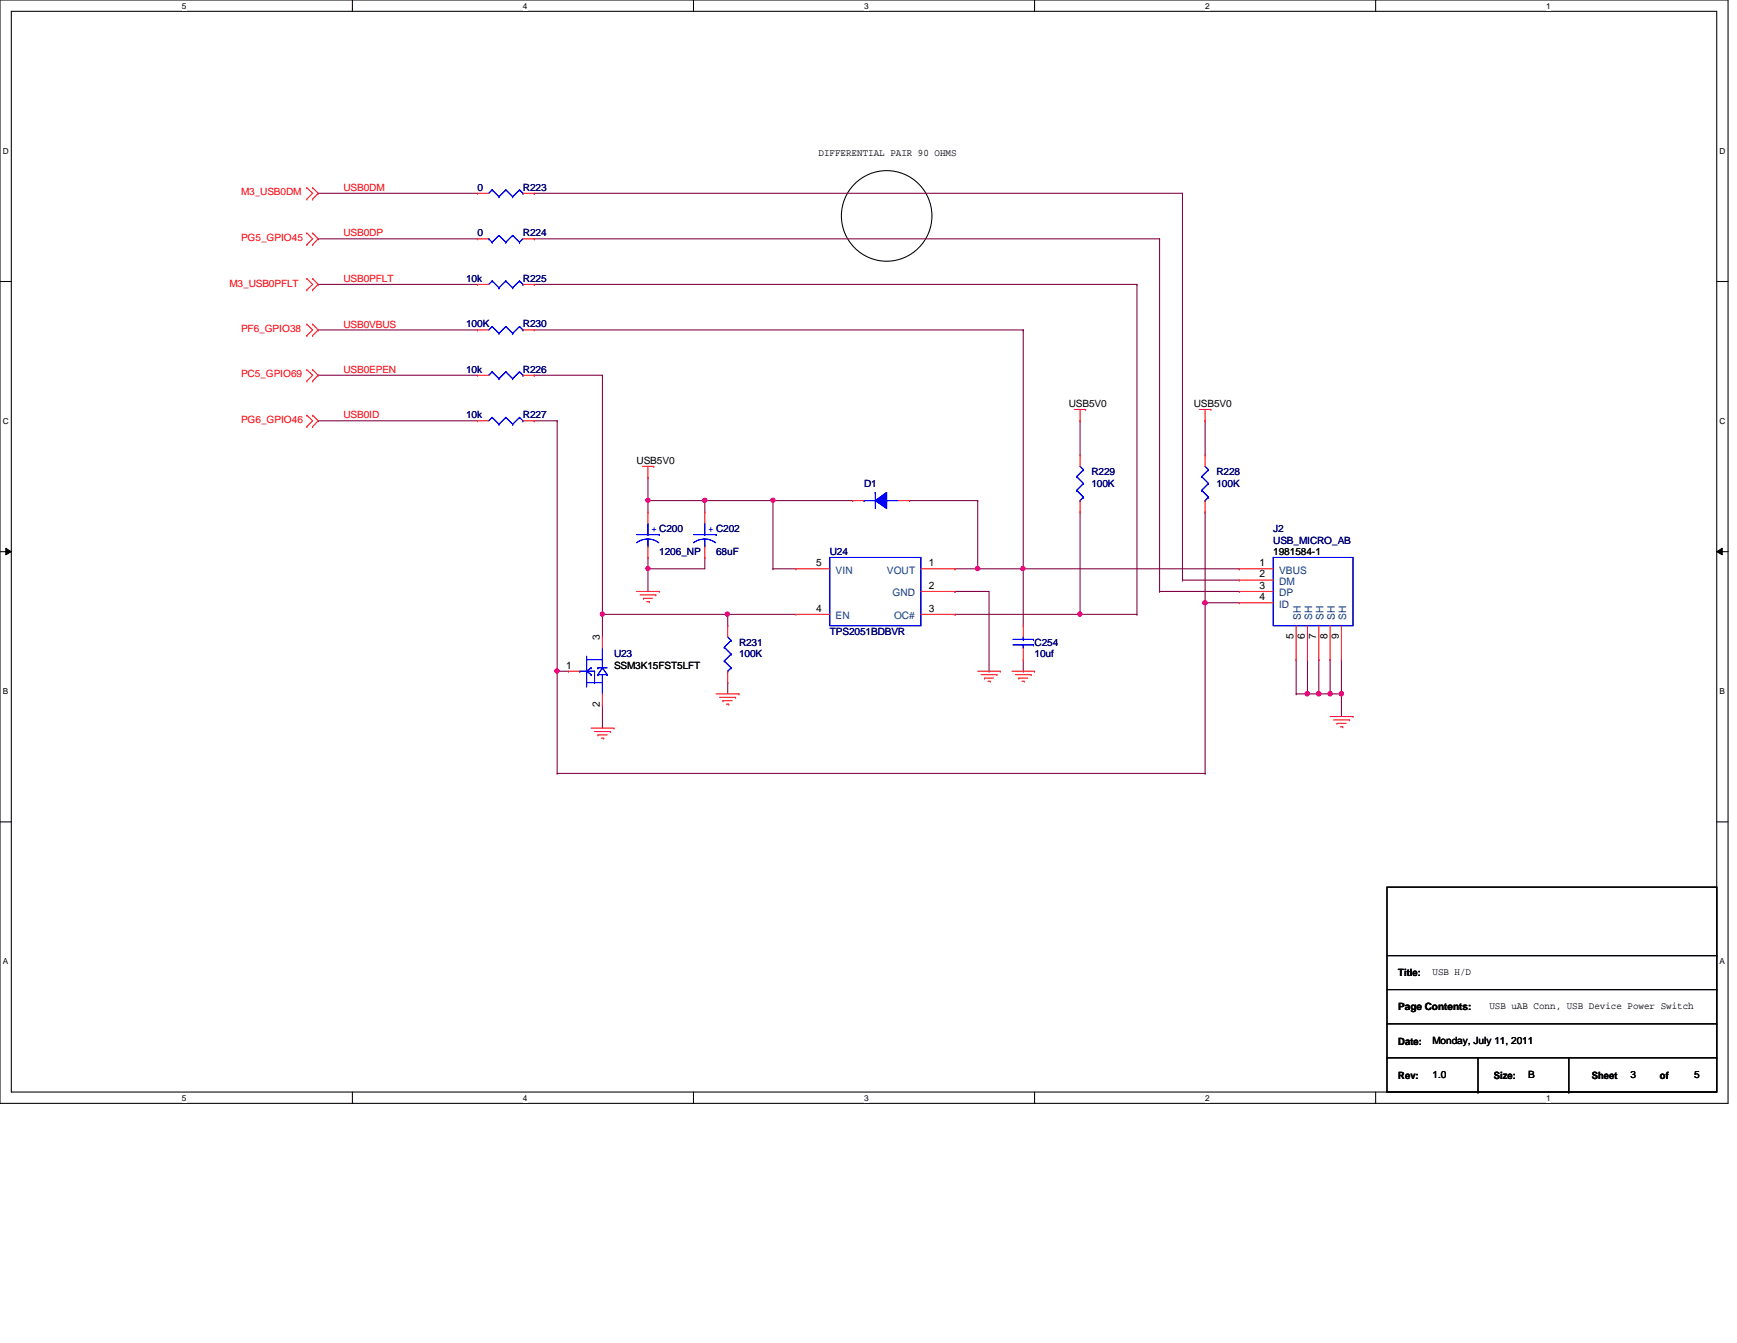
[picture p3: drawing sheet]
<svg xmlns="http://www.w3.org/2000/svg" width="279mm" height="216mm" viewBox="0 0 279 216" stroke-linecap="round" stroke-linejoin="round" font-family="sans-serif">
<path d="M0 0h278v177.4h-278zM1.8 1.8h274.3v173.8h-274.3z" fill="none" stroke="#000" stroke-width=".17"/>
<g fill="#fff">
<path d="M29.3 .2h.7v1.5h-.7z"/>
<path d="M29.3 175.8h.7v1.4h-.7z"/>
</g>
<path d="M56.7 0v1.8M56.7 175.6v1.8" fill="none" stroke="#000" stroke-width=".17"/>
<g fill="#fff">
<path d="M84.1 .2h.7v1.5h-.7z"/>
<path d="M84.1 175.8h.7v1.4h-.7z"/>
</g>
<path d="M111.5 0v1.8M111.5 175.6v1.8" fill="none" stroke="#000" stroke-width=".17"/>
<g fill="#fff">
<path d="M139 .2h.7v1.5h-.7z"/>
<path d="M139 175.8h.7v1.4h-.7z"/>
</g>
<path d="M166.4 0v1.8M166.4 175.6v1.8" fill="none" stroke="#000" stroke-width=".17"/>
<g fill="#fff">
<path d="M193.8 .2h.8v1.5h-.8z"/>
<path d="M193.8 175.8h.8v1.4h-.8z"/>
</g>
<path d="M221.3 0v1.8M221.3 175.6v1.8" fill="none" stroke="#000" stroke-width=".17"/>
<g fill="#fff">
<path d="M248.7 .2h.7v1.5h-.7z"/>
<path d="M248.7 175.8h.7v1.4h-.7z"/>
<path d="M.5 23.5h.9v1.5h-.9z"/>
<path d="M276.6 23.5h.9v1.5h-.9z"/>
<path d="M.5 67h.9v1.5h-.9z"/>
<path d="M276.6 67h.9v1.5h-.9z"/>
</g>
<path d="M0 45.3h1.8M276.1 45.3h1.9" fill="none" stroke="#000" stroke-width=".17"/>
<g fill="#fff">
<path d="M.5 110.4h.8v1.5h-.8z"/>
<path d="M276.6 110.4h.9v1.5h-.9z"/>
</g>
<path d="M0 88.7h1.8M276.1 88.7h1.9" fill="none" stroke="#000" stroke-width=".17"/>
<path d="M.9 88.1l.9 .6-.9 .5zM276.1 88.7l.9-.6v1.1z" fill="#000"/>
<path d="M.9 88.1l.9 .6-.9 .5zM276.1 88.7l.9-.6v1.1z" fill="none" stroke="#000" stroke-width=".16"/>
<g fill="#fff">
<path d="M.5 153.8h.8v1.5h-.8z"/>
<path d="M276.6 153.8h.9v1.5h-.9z"/>
</g>
<g fill="none" stroke="#000" stroke-width=".17">
<path d="M0 132.1h1.8M276.1 132.1h1.9"/>
<circle cx="142.6" cy="34.7" r="7.3"/>
</g>
<path d="M85.9 31.1h.1M85.9 31.1h104.3M190.2 31.1h.1M190.2 31.1v62.2M117.1 98.8h.1M117.1 98.8h10.9M117.1 109.7h.1M117.1 109.7v1.8" fill="none" stroke="#800040" stroke-width=".17"/>
<circle cx="117" cy="98.7" r=".34" fill="#f0f"/>
<circle cx="117" cy="98.7" r=".34" fill="none" stroke="#f0f" stroke-width=".17"/>
<path d="M96.9 98.8h.1M96.9 98.8v3.6M104.2 91.4h.1M104.2 80.5h.1M104.2 80.5h9.2M113.4 89.6h.1M113.4 80.5h.1M113.4 89.6v1.8h-9.2M113.4 80.5v1.8M117.1 98.8v1.8M117.1 100.6h.1" fill="none" stroke="#800040" stroke-width=".17"/>
<circle cx="104.2" cy="80.4" r=".34" fill="#f0f"/>
<circle cx="104.2" cy="80.4" r=".34" fill="none" stroke="#f0f" stroke-width=".17"/>
<path d="M96.9 98.8h.1M96.9 98.8h20.2M104.2 91.4h.1M104.2 91.4v3.7" fill="none" stroke="#800040" stroke-width=".17"/>
<circle cx="104.2" cy="91.4" r=".34" fill="#f0f"/>
<circle cx="104.2" cy="91.4" r=".34" fill="none" stroke="#f0f" stroke-width=".17"/>
<path d="M85.9 67.6h.1M85.9 67.6h3.7M89.6 67.6h.1M89.6 67.6v40.3" fill="none" stroke="#800040" stroke-width=".17"/>
<circle cx="89.6" cy="107.9" r=".34" fill="#f0f"/>
<circle cx="89.6" cy="107.9" r=".34" fill="none" stroke="#f0f" stroke-width=".17"/>
<path d="M193.8 67.6h.1M193.8 67.6v5.6M193.8 96.9h.1M193.8 82.3h.1M193.8 82.3v42M193.8 96.9h5.5M89.6 107.9h.1M89.6 107.9h1.8M89.6 107.9v16.4M89.6 124.3h.1M89.6 124.3h104.2M193.8 124.3h.1" fill="none" stroke="#800040" stroke-width=".17"/>
<circle cx="193.8" cy="96.9" r=".36" fill="#f0f"/>
<circle cx="193.8" cy="96.9" r=".36" fill="none" stroke="#f0f" stroke-width=".17"/>
<path d="M96.9 60.3h.1M96.9 60.3v38.5" fill="none" stroke="#800040" stroke-width=".17"/>
<circle cx="96.9" cy="98.7" r=".34" fill="#f0f"/>
<circle cx="96.9" cy="98.7" r=".34" fill="none" stroke="#f0f" stroke-width=".17"/>
<path d="M85.9 60.3h.1M85.9 60.3h11M113.4 80.5h.1M113.4 80.5h10.9" fill="none" stroke="#800040" stroke-width=".17"/>
<circle cx="113.4" cy="80.4" r=".34" fill="#f0f"/>
<circle cx="113.4" cy="80.4" r=".34" fill="none" stroke="#f0f" stroke-width=".17"/>
<g fill="none" stroke="#800040" stroke-width=".17">
<path d="M51.2 38.4h.1M51.2 31.1h.1M51.2 38.4h25.6M51.2 31.1h25.6M51.2 53h.1M51.2 45.7h.1M51.2 53h25.6M51.2 45.7h25.6M51.2 67.6h.1M51.2 60.3h.1M51.2 67.6h25.6M51.2 60.3h25.6"/>
<path d="M104.2 76.8h.1M104.2 76.8v5.5M173.7 67.6h.1M173.7 67.6v5.6M104.2 80.5h.1M153.6 95.1h.1M153.6 91.4h.1M153.6 95.1h5.5v12.8M157.3 80.5h.1M157.3 80.5v10.9h-3.7M164.6 91.4h.1M164.6 91.4v9.2"/>
<path d="M159.1 107.9h.1M164.6 107.9h.1M164.6 106v1.9"/>
</g>
<circle cx="157.2" cy="91.4" r=".36" fill="#f0f"/>
<circle cx="157.2" cy="91.4" r=".36" fill="none" stroke="#f0f" stroke-width=".17"/>
<path d="M124.3 80.5h.1M124.3 80.5v10.9M146.3 80.5h.1M146.3 80.5h11M153.6 98.8h.1M153.6 98.8h20.1" fill="none" stroke="#800040" stroke-width=".17"/>
<circle cx="124.3" cy="80.4" r=".34" fill="#f0f"/>
<circle cx="124.3" cy="80.4" r=".34" fill="none" stroke="#f0f" stroke-width=".17"/>
<path d="M85.9 45.7h.1M85.9 45.7h97M182.9 45.7h.1M182.9 45.7v53.1M104.2 89.6h.1M104.2 89.6v1.8M173.7 98.8h.1M173.7 98.8h9.2M173.7 82.3v16.5M182.9 98.8h.1" fill="none" stroke="#800040" stroke-width=".17"/>
<circle cx="173.7" cy="98.7" r=".34" fill="#f0f"/>
<circle cx="173.7" cy="98.7" r=".34" fill="none" stroke="#f0f" stroke-width=".17"/>
<path d="M85.9 38.4h.1M85.9 38.4h100.6M186.5 38.4h.1M186.5 38.4v56.7M164.6 53h.1M164.6 53v38.4h-7.3M157.3 91.4h.1M186.5 95.1h.1M186.5 95.1h12.8" fill="none" stroke="#800040" stroke-width=".17"/>
<circle cx="164.5" cy="91.4" r=".34" fill="#f0f"/>
<circle cx="164.5" cy="91.4" r=".34" fill="none" stroke="#f0f" stroke-width=".17"/>
<path d="M164.6 91.4h34.7M190.2 93.3h.1M190.2 93.3h9.1M199.3 91.4h.1M208.5 106h.1M208.5 106v5.5M214 111.5h.1M214 111.5h1.8" fill="none" stroke="#800040" stroke-width=".17"/>
<circle cx="215.8" cy="111.5" r=".35" fill="#f0f"/>
<circle cx="215.8" cy="111.5" r=".35" fill="none" stroke="#f0f" stroke-width=".17"/>
<path d="M210.3 106h.1M210.3 106v5.5M215.8 106h.1M215.8 106v5.5" fill="none" stroke="#800040" stroke-width=".17"/>
<circle cx="210.3" cy="111.5" r=".35" fill="#f0f"/>
<circle cx="210.3" cy="111.5" r=".35" fill="none" stroke="#f0f" stroke-width=".17"/>
<path d="M210.3 111.5h.1M212.1 106h.1M212.1 106v5.5h-1.8M214 106h.1M214 106v5.5" fill="none" stroke="#800040" stroke-width=".17"/>
<circle cx="213.9" cy="111.5" r=".35" fill="#f0f"/>
<circle cx="213.9" cy="111.5" r=".35" fill="none" stroke="#f0f" stroke-width=".17"/>
<path d="M212.1 111.5h.1M212.1 111.5h1.9M215.8 111.5h.1M215.8 111.5v3.7" fill="none" stroke="#800040" stroke-width=".17"/>
<circle cx="212.1" cy="111.5" r=".37" fill="#f0f"/>
<circle cx="212.1" cy="111.5" r=".37" fill="none" stroke="#f0f" stroke-width=".17"/>
<path d="M85.9 53h78.7M164.6 53h.1M124.3 91.4h.1M124.3 80.5h.1M124.3 91.4h3.7M124.3 80.5h12.9M96.9 113.4h.1M96.9 113.4v3.7M208.5 111.5h.1M208.5 111.5h1.8" fill="none" stroke="#800040" stroke-width=".17"/>
<g fill="none" stroke="#f00" stroke-width=".17">
<path d="M49.4 30.2h.1M49.4 32h.1M49.4 37.5h.1M49.4 39.3h.1M49.4 30.2l.9 .9-.9 .9M49.4 37.5l.9 .9-.9 .9M50.3 32h.1M50.3 30.2h.1M50.3 39.3h.1M50.3 37.5h.1M50.3 30.2l.9 .9-.9 .9M50.3 37.5l.9 .9-.9 .9"/>
<path d="M76.8 38.4h.1M76.8 38.4h1.8M84.1 38.4h1.8M85.9 38.4h.1M49.4 52.1h.1M49.4 53.9h.1M49.4 59.4h.1M49.4 44.8h.1M49.4 46.6h.1M49.4 52.1l.9 .9-.9 .9M49.4 59.4l.9 .9-.9 1M49.4 44.8l.9 .9-.9 .9"/>
<path d="M50.3 53.9h.1M50.3 52.1h.1M50.3 59.4h.1M50.3 46.6h.1M50.3 44.8h.1M50.3 52.1l.9 .9-.9 .9M50.3 59.4l.9 .9-.9 1M50.3 44.8l.9 .9-.9 .9M76.8 45.7h.1M76.8 53h.1M76.8 45.7h1.8M76.8 53h1.8"/>
<path d="M84.1 45.7h1.8M84.1 53h1.8M85.9 45.7h.1M85.9 53h.1M49.4 61.3h.1M49.4 66.8h.1M49.4 68.6h.1M49.4 66.8l.9 .8-.9 1M50.3 61.3h.1M50.3 68.6h.1M50.3 66.8h.1M50.3 66.8l.9 .8-.9 1"/>
<path d="M76.8 67.6h.1M76.8 60.3h.1M76.8 67.6h1.8M76.8 60.3h1.8M84.1 67.6h1.8M84.1 60.3h1.8M85.9 67.6h.1M85.9 60.3h.1M103.3 75h1.9M104.2 76.8h.1M104.2 75v1.8M105.2 75h.1"/>
<path d="M172.8 65.8h1.8M173.7 67.6h.1M173.7 65.8v1.8M174.6 65.8h.1M192.9 65.8h1.9M193.8 67.6h.1M193.8 73.2h.1M193.8 65.8v1.8M193.8 73.2v1.8M194.8 65.8h.1M102.4 95.1h3.6M103 95.6h2.5"/>
<path d="M103.5 96.2h.1M103.5 96.2h1.4M104.1 96.7h.3M104.2 82.3h.1M104.2 89.6h.1M104.2 82.3v1.8M104.2 87.8v1.8M104.4 96.7h.1M105.5 95.6h.1M106 95.1h.1M113.4 82.3h.1M113.4 89.6h.1"/>
<path d="M113.4 82.3v1.8M113.4 87.8v1.8M128 91.4h.1M128 98.8h.1M128 91.4h5.5M128 98.8h5.5M148.1 95.1h5.5M148.1 91.4h5.5M148.1 98.8h5.5M153.6 91.4h.1M153.6 95.1h.1M153.6 98.8h.1"/>
<path d="M193.8 82.3h.1M193.8 80.5v1.8M199.3 91.4h.1M199.3 93.3h.1M199.3 95.1h.1M199.3 96.9h.1M199.3 95.1h5.5M199.3 91.4h5.5M199.3 93.3h5.5M199.3 96.9h5.5M91.4 107.9h.1M91.4 107.9h1.9"/>
<path d="M95.1 117.1h3.7M95.6 117.6h2.6M96.2 118.2h.1M96.2 118.2h1.5M96.7 118.7h.4M96.9 102.4h.1M96.9 113.4h.1M96.9 102.4v1.8M96.9 111.5v1.9M97.1 118.7h.1M98.2 117.6h.1M98.8 117.1h.1"/>
<path d="M115.2 111.5h3.7M115.7 112.1h2.6M116.3 112.6h.1M116.3 112.6h1.5M116.8 113.2h.4M117.1 100.6h.1M117.1 109.7h.1M117.1 100.6v1.8M117.1 107.9v1.8M117.2 113.2h.1M118.3 112.1h.1M118.9 111.5h.1"/>
<path d="M157.3 107.9h3.6M157.8 108.5h2.6M158.4 109h.1M158.4 109h1.4M158.9 109.5h.4M159.3 109.5h.1M160.4 108.5h.1M160.9 107.9h.1M162.8 107.9h3.6M163.3 108.5h2.6M163.9 109h.1M163.9 109h1.4"/>
<path d="M164.4 109.5h.4M164.6 100.6h.1M164.6 106h.1M164.6 100.6v1.8M164.6 104.2v1.8M164.8 109.5h.1M165.9 108.5h.1M166.4 107.9h.1M208.5 106h.1M208.5 100.6v5.4M210.3 106h.1M210.3 100.6v5.4"/>
<path d="M212.1 106h.1M212.1 100.6v5.4M214 106h.1M214 115.2h3.6M214 100.6v5.4M214.5 115.7h2.6M215.1 116.3h.1M215.1 116.3h1.4M215.6 116.8h.4M215.8 106h.1M215.8 100.6v5.4M216 116.8h.1"/>
<path d="M217.1 115.7h.1M217.6 115.2h.1"/>
</g>
<g fill="none" stroke="#000" stroke-width=".17">
<path d="M223.1 142.6h53v33h-53zM223.1 153.6h53M223.1 159.1h53M276.1 153.6h.1M276.1 159.1h.1M223.1 164.6h53M223.1 170.1h53M237.7 175.6h.1M237.7 170.1v5.5M252.3 175.6h.1M252.3 170.1v5.5M276.1 164.6h.1"/>
<path d="M276.1 170.1h.1"/>
</g>
<g fill="none" stroke="#00f" stroke-width=".17">
<path d="M78.6 38.4h.1M78.6 38.4l.6 .5M79.2 38.9h.1M80.3 37.8h.1M80.3 37.8l1.1 1.1M80.3 37.8l-1.1 1.1M81.4 38.9h.1M82.5 37.8h.1M82.5 37.8l1.1 1.1M82.5 37.8l-1.1 1.1M83.6 38.9h.1M84.1 38.4l-.5 .5"/>
<path d="M79.2 45.2h.1M79.2 52.5h.1M79.2 59.8h.1M79.2 45.2l-.6 .5M79.2 45.2l1.1 1.1M79.2 52.5l-.6 .5M79.2 52.5l1.1 1.1M79.2 59.8l-.6 .5M79.2 59.8l1.1 1.1M80.3 46.3h.1M80.3 53.6h.1M81.4 45.2h.1"/>
<path d="M81.4 52.5h.1M81.4 59.8h.1M81.4 45.2l-1.1 1.1M81.4 45.2l1.1 1.1M81.4 52.5l-1.1 1.1M81.4 52.5l1.1 1.1M81.4 59.8l-1.1 1.1M81.4 59.8l1.1 1.1M82.5 46.3h.1M82.5 53.6h.1M83.6 45.2h.1M83.6 52.5h.1"/>
<path d="M83.6 59.8h.1M83.6 45.2l-1.1 1.1M83.6 45.2l.5 .5M83.6 52.5l-1.1 1.1M83.6 52.5l.5 .5M83.6 59.8l-1.1 1.1M83.6 59.8l.5 .5M84.1 45.7h.1M84.1 53h.1M79.2 67.1h.1M79.2 67.1l-.6 .5M79.2 67.1l1.1 1.1"/>
<path d="M80.3 68.2h.1M80.3 60.9h.1M81.4 67.1h.1M81.4 67.1l-1.1 1.1M81.4 67.1l1.1 1.1M82.5 68.2h.1M82.5 60.9h.1M83.6 67.1h.1M83.6 67.1l-1.1 1.1M83.6 67.1l.5 .5M84.1 67.6h.1M84.1 60.3h.1"/>
<path d="M140.8 79.2h.1M140.8 79.2v2.5M193.3 76.6h.1M193.3 78.8h.1M193.3 76.6l1.1 1.1M193.3 78.8l1.1 1.1M193.8 75l.6 .5M194.4 75.5h.1M194.4 77.7h.1M194.4 79.9h.1M194.4 75.5l-1.1 1.1M194.4 77.7l-1.1 1.1"/>
<path d="M194.4 79.9l-.6 .6M102.4 85.9h3.6M104.2 87.8h.1M104.2 85.9h.1M104.2 86.7l.8 .1 1 .4M104.2 86.7l-.8 .1-1 .4M104.2 84.1v1.8M104.2 86.7v1.1M106 85.9h.1M111.5 85.9h3.7M113.4 87.8h.1M113.4 85.9h.1"/>
<path d="M113.4 86.7l.7 .1 1 .4M113.4 86.7l-.8 .1-1.1 .4M113.4 84.1v1.8M113.4 86.7v1.1M115.2 85.9h.1M133.5 89.6h14.6v11h-14.6zM139 80.5h.1M139 80.5h1.8M142.6 80.5h.1M142.6 80.5h1.9M193.8 80.5h.1M204.8 89.6h12.8v11h-12.8z"/>
<path d="M93.3 107.9h.1M93.3 107.9h2.3M94.4 110.3h.1M94.4 105.5v4.8M94.4 106h2.5M94.4 109.7h2.5M95.1 107.4h.1M95.1 108.5h.1M95.1 107.4l-.7 .5 .7 .6M95.6 107.9h.1M95.6 109.7h.1M95.6 107.9v1.8"/>
<path d="M96.2 108.5h.1M96.2 107.4h.1M96.2 108.5h1.5M96.2 107.4h1.5M96.9 106h.1M96.9 109.7h.1M96.9 107.4h.1M96.9 108.5h.1M96.9 104.2v3.2M96.9 108.5v3M96.9 107.4l.8 1.1M96.9 107.4l-.7 1.1"/>
<path d="M97.7 108.5h.1M116.5 104.1h.1M116.5 106.3h.1M116.5 104.1l1.1 1.1M116.5 106.3l1.1 1.1M117.1 107.9h.1M117.1 102.4l.5 .6M117.6 103h.1M117.6 105.2h.1M117.6 107.4h.1M117.6 103l-1.1 1.1M117.6 105.2l-1.1 1.1"/>
<path d="M117.6 107.4l-.5 .5M162.9 103.7h3.3M162.9 102.8h3.3M164.6 102.8h.1M164.6 103.7h.1M164.6 102.4v.4M164.6 103.7v.5M166.2 103.7h.1M166.2 102.8h.1"/>
</g>
<path d="M140.8 80.5l1.8-1.3v2.5z" fill-rule="evenodd" fill="#00f"/>
<path d="M140.8 79.2h.1M140.8 79.2v2.5M139 80.5h.1M139 80.5h1.8M140.8 80.5l1.8-1.3v2.5zM142.6 80.5h.1M142.6 80.5h1.9" fill="none" stroke="#00f" stroke-width=".17"/>
<path d="M140.8 80.5l1.8-1.3v2.5z" fill-rule="evenodd" fill="#00f"/>
<g fill="none" stroke="#00f" stroke-width=".17">
<path d="M79.2 30.5h.1M79.2 30.5l-.6 .6M79.2 30.5l1.1 1.1M80.3 31.6h.1M81.4 30.5h.1M81.4 30.5l-1.1 1.1M81.4 30.5l1.1 1.1M82.5 31.6h.1M83.6 30.5h.1M83.6 30.5l-1.1 1.1M83.6 30.5l.5 .6M84.1 31.1h.1"/>
<path d="M173.2 76.6h.1M173.2 78.8h.1M173.2 76.6l1.1 1.1M173.2 78.8l1.1 1.1M173.7 75l.6 .5M174.3 75.5h.1M174.3 77.7h.1M174.3 79.9h.1M174.3 75.5l-1.1 1.1M174.3 77.7l-1.1 1.1M174.3 79.9l-.6 .6M140.8 80.5l1.8-1.3v2.5z"/>
<path d="M173.7 80.5h.1"/>
</g>
<path d="M76.8 31.1h.1M76.8 31.1h1.8M84.1 31.1h1.8M85.9 31.1h.1M173.7 73.2h.1M173.7 73.2v1.8M137.2 80.5h.1M137.2 80.5h1.8M144.5 80.5h1.8M146.3 80.5h.1M173.7 82.3h.1M173.7 80.5v1.8" fill="none" stroke="#f00" stroke-width=".17"/>
<circle cx="117" cy="98.7" r=".34" fill="#f0f"/>
<circle cx="117" cy="98.7" r=".34" fill="none" stroke="#f0f" stroke-width=".17"/>
<circle cx="104.2" cy="80.4" r=".34" fill="#f0f"/>
<circle cx="104.2" cy="80.4" r=".34" fill="none" stroke="#f0f" stroke-width=".17"/>
<circle cx="104.2" cy="91.4" r=".34" fill="#f0f"/>
<circle cx="104.2" cy="91.4" r=".34" fill="none" stroke="#f0f" stroke-width=".17"/>
<circle cx="89.6" cy="107.9" r=".34" fill="#f0f"/>
<circle cx="89.6" cy="107.9" r=".34" fill="none" stroke="#f0f" stroke-width=".17"/>
<circle cx="193.8" cy="96.9" r=".36" fill="#f0f"/>
<circle cx="193.8" cy="96.9" r=".36" fill="none" stroke="#f0f" stroke-width=".17"/>
<circle cx="96.9" cy="98.7" r=".34" fill="#f0f"/>
<circle cx="96.9" cy="98.7" r=".34" fill="none" stroke="#f0f" stroke-width=".17"/>
<circle cx="113.4" cy="80.4" r=".34" fill="#f0f"/>
<circle cx="113.4" cy="80.4" r=".34" fill="none" stroke="#f0f" stroke-width=".17"/>
<circle cx="157.2" cy="91.4" r=".36" fill="#f0f"/>
<circle cx="157.2" cy="91.4" r=".36" fill="none" stroke="#f0f" stroke-width=".17"/>
<circle cx="124.3" cy="80.4" r=".34" fill="#f0f"/>
<circle cx="124.3" cy="80.4" r=".34" fill="none" stroke="#f0f" stroke-width=".17"/>
<circle cx="173.7" cy="98.7" r=".34" fill="#f0f"/>
<circle cx="173.7" cy="98.7" r=".34" fill="none" stroke="#f0f" stroke-width=".17"/>
<circle cx="164.5" cy="91.4" r=".34" fill="#f0f"/>
<circle cx="164.5" cy="91.4" r=".34" fill="none" stroke="#f0f" stroke-width=".17"/>
<circle cx="215.8" cy="111.5" r=".35" fill="#f0f"/>
<circle cx="215.8" cy="111.5" r=".35" fill="none" stroke="#f0f" stroke-width=".17"/>
<circle cx="210.3" cy="111.5" r=".35" fill="#f0f"/>
<circle cx="210.3" cy="111.5" r=".35" fill="none" stroke="#f0f" stroke-width=".17"/>
<circle cx="213.9" cy="111.5" r=".35" fill="#f0f"/>
<circle cx="213.9" cy="111.5" r=".35" fill="none" stroke="#f0f" stroke-width=".17"/>
<circle cx="212.1" cy="111.5" r=".37" fill="#f0f"/>
<circle cx="212.1" cy="111.5" r=".37" fill="none" stroke="#f0f" stroke-width=".17"/>
<g font-size="1.7">
<text x="131.3" y="91">5</text>
<text x="149.4" y="91">1</text>
<text x="149.4" y="94.7">2</text>
<text x="202.6" y="91">1</text>
<text x="202.6" y="92.8">2</text>
<text x="202.6" y="94.7">3</text>
<text x="131.3" y="98.3">4</text>
<text x="149.4" y="98.3">3</text>
<text x="202.6" y="96.5">4</text>
<text x="91.1" y="107.5">1</text>
<text x="96.5" y="103" transform="rotate(-90 96.5 103)">3</text>
<text x="208.1" y="102.7" transform="rotate(-90 208.1 102.7)">5</text>
<text x="209.9" y="102.7" transform="rotate(-90 209.9 102.7)">6</text>
<text x="211.7" y="102.7" transform="rotate(-90 211.7 102.7)">7</text>
<text x="213.5" y="102.7" transform="rotate(-90 213.5 102.7)">8</text>
<text x="215.3" y="102.7" transform="rotate(-90 215.3 102.7)">9</text>
<text x="96.5" y="113.7" transform="rotate(-90 96.5 113.7)">2</text>
</g>
<g font-size="1.7" fill="#004080">
<text x="134.4" y="92.2">VIN</text>
<text x="142.7" y="92.2">VOUT</text>
<text x="143.6" y="95.8">GND</text>
<text x="205.7" y="92.2">VBUS</text>
<text x="205.7" y="94">DM</text>
<text x="205.7" y="95.8">DP</text>
<text x="134.4" y="99.5">EN</text>
<text x="143.8" y="99.5">OC#</text>
<text x="205.7" y="97.7">ID</text>
<text x="209.3" y="99.7" transform="rotate(-90 209.3 99.7)">SH</text>
<text x="211.1" y="99.7" transform="rotate(-90 211.1 99.7)">SH</text>
<text x="212.9" y="99.7" transform="rotate(-90 212.9 99.7)">SH</text>
<text x="214.7" y="99.7" transform="rotate(-90 214.7 99.7)">SH</text>
<text x="216.5" y="99.7" transform="rotate(-90 216.5 99.7)">SH</text>
</g>
<g font-size="1.6">
<text x="131.7" y="25">DIFFERENTIAL PAIR 90 OHMS</text>
<text x="171.9" y="65.4">USB5V0</text>
<text x="192" y="65.4">USB5V0</text>
<text x="102.4" y="74.6">USB5V0</text>
<text x="204.8" y="89.2">1981584-1</text>
<text x="98.8" y="107.5">SSM3K15FST5LFT</text>
<text x="224.9" y="157">Title:</text>
<text x="230.4" y="156.7">USB H/D</text>
<text x="224.9" y="162.4">Page Contents:</text>
<text x="224.9" y="167.9">Date:</text>
<text x="230.4" y="167.9">Monday, July 11, 2011</text>
<text x="239.6" y="162.2">USB uAB Conn, USB Device Power Switch</text>
<text x="224.9" y="173.4">Rev:</text>
<text x="230.4" y="173.4">1.0</text>
<text x="240.3" y="173.4">Size:</text>
<text x="245.8" y="173.4">B</text>
<text x="256" y="173.4">Sheet</text>
<text x="262.3" y="173.4">3</text>
<text x="267" y="173.4">of</text>
<text x="272.5" y="173.4">5</text>
</g>
<g font-size="1.6" fill="#f00">
<text x="38.8" y="31.4">M3_USB0DM</text>
<text x="55.2" y="30.7">USB0DM</text>
<text x="38.8" y="38.7">PG5_GPIO45</text>
<text x="55.2" y="38">USB0DP</text>
<text x="36.9" y="46.1">M3_USB0PFLT</text>
<text x="55.2" y="45.3">USB0PFLT</text>
<text x="38.8" y="53.4">PF6_GPIO38</text>
<text x="55.2" y="52.7">USB0VBUS</text>
<text x="55.2" y="59.9">USB0EPEN</text>
<text x="38.8" y="60.7">PC5_GPIO69</text>
<text x="38.8" y="68">PG6_GPIO46</text>
<text x="55.2" y="67.3">USB0ID</text>
</g>
<g font-size="1.6" fill="#000080">
<text x="76.8" y="30.7">0</text>
<text x="84.1" y="30.7">R223</text>
<text x="76.8" y="38">0</text>
<text x="84.1" y="38">R224</text>
<text x="75" y="45.3">10k</text>
<text x="84.1" y="45.3">R225</text>
<text x="75" y="52.6">100K</text>
<text x="84.1" y="52.6">R230</text>
<text x="75" y="59.9">10k</text>
<text x="84.1" y="59.9">R226</text>
<text x="75" y="67.3">10k</text>
<text x="84.1" y="67.3">R227</text>
<text x="175.6" y="76.4">R229</text>
<text x="195.7" y="76.4">R228</text>
<text x="139" y="78.2">D1</text>
<text x="175.6" y="78.2">100K</text>
<text x="195.7" y="78.2">100K</text>
<text x="106" y="89.2">1206_NP</text>
<text x="115.2" y="89.2">68uF</text>
<text x="133.5" y="89.2">U24</text>
<text x="204.8" y="85.6">J2</text>
<text x="204.8" y="87.4">USB_MICRO_AB</text>
<text x="98.8" y="105.7">U23</text>
<text x="118.9" y="103.8">R231</text>
<text x="118.9" y="105.7">100K</text>
<text x="133.5" y="102">TPS2051BDBVR</text>
<text x="166.4" y="103.8">C254</text>
<text x="166.4" y="105.7">10uf</text>
</g>
<g font-size="1.6" fill="#00f">
<text x="104.8" y="85.6">+ C200</text>
<text x="113.9" y="85.6">+ C202</text>
</g>
<g font-size="1.3">
<text x="29.3" y="1.4">5</text>
<text x="84.1" y="1.4">4</text>
<text x="139" y="1.4">3</text>
<text x="193.8" y="1.4">2</text>
<text x="248.7" y="1.4">1</text>
<text x=".5" y="24.7">D</text>
<text x="276.6" y="24.7">D</text>
<text x=".5" y="68.2">C</text>
<text x="276.6" y="68.2">C</text>
<text x=".5" y="111.6">B</text>
<text x="276.6" y="111.6">B</text>
<text x=".5" y="155">A</text>
<text x="276.6" y="155">A</text>
<text x="29.3" y="177">5</text>
<text x="84.1" y="177">4</text>
<text x="139" y="177">3</text>
<text x="193.8" y="177">2</text>
<text x="248.7" y="177">1</text>
</g>
</svg>
